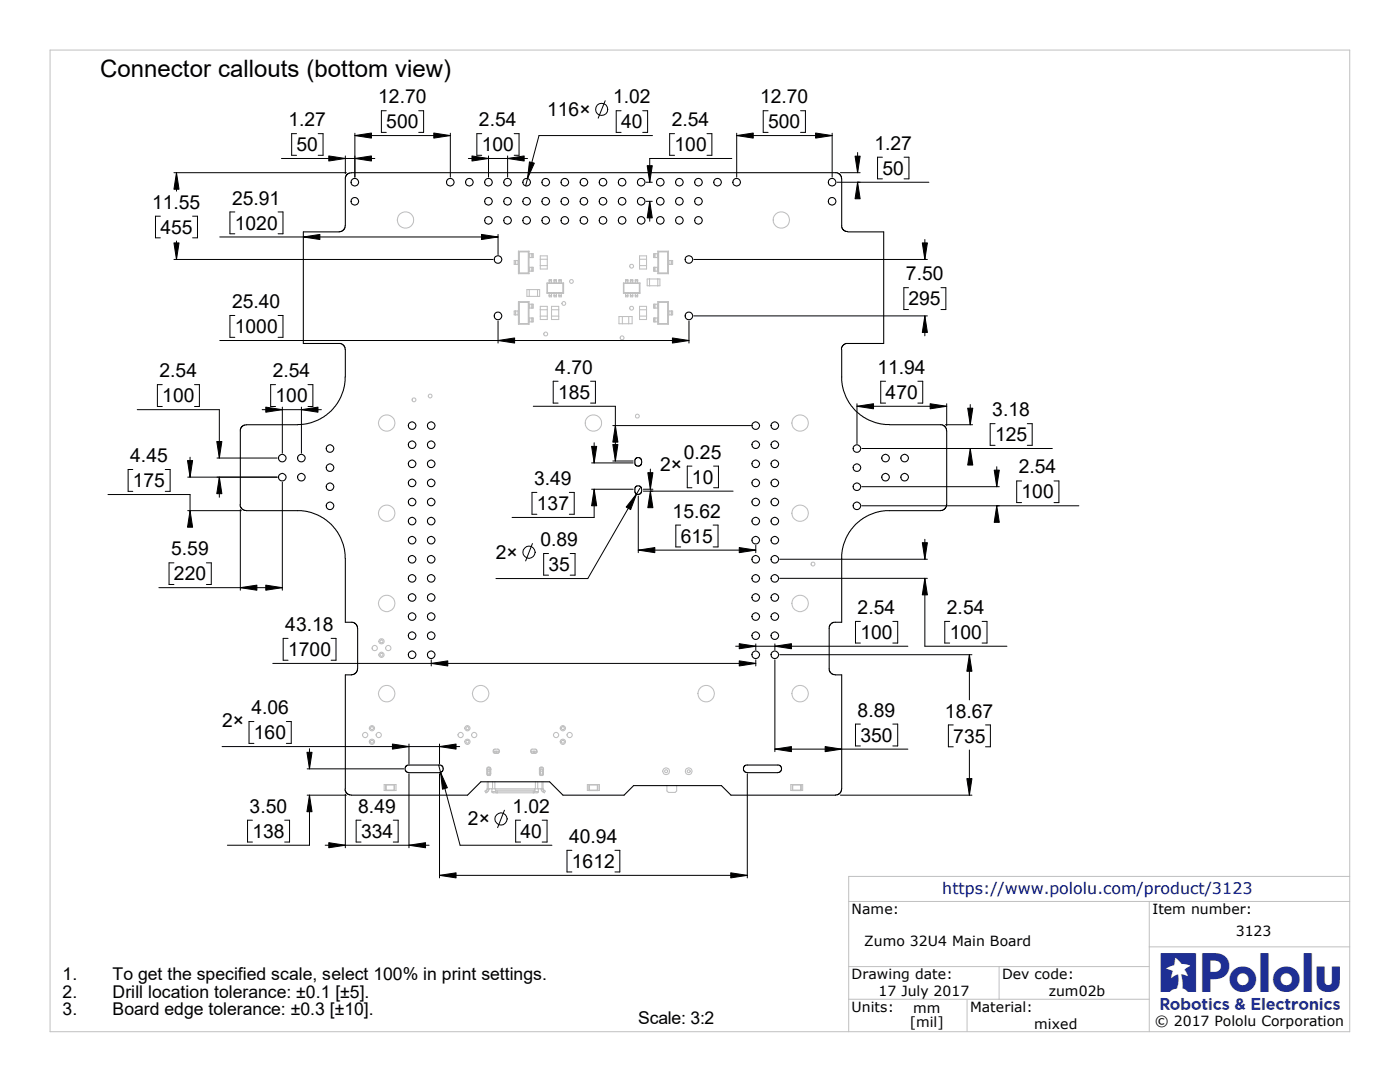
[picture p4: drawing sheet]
<svg xmlns="http://www.w3.org/2000/svg" width="279mm" height="216mm" viewBox="0 0 279 216" stroke-linecap="round" stroke-linejoin="round" font-family="sans-serif">
<path d="M10 10h259.4v195.9h-259.4zM169.4 179.9h100M229.4 179.9v26M269.4 174.9h-100v31M169.4 199.4h60M169.4 192.9h60M193 199.4v6.5M199.4 192.9v6.5M229.4 188.9h40" fill="none" stroke="#c0c0c0" stroke-width=".2"/>
<g fill="none" stroke="#c0c0c0" stroke-width=".21">
<path d="M102.8 52h.1M102.8 52.7h.1M102.8 52v.7M102.8 52h-.2v.7h.2M102.9 52.7h.5M102.9 52h.5M102.9 52v.7M103.4 52v.7M103.4 52h.1M103.4 52.7h.1M103.5 50.1v4.5M103.5 54.6h2.1"/>
<path d="M103.5 50.1h2.1M103.5 50.1l.1 .1M103.6 50.2v4.3M103.6 54.5h1.9M103.6 50.2h.1M103.6 50.2h1.9M103.6 54.5l-.1 .1M103.6 54.5h.1M105.2 57.8h2.5v1.3h-2.5zM105.5 50.2v4.3M105.5 54.5l.1 .1M105.6 50.1v4.5"/>
<path d="M105.6 50.1l-.1 .1M105.6 53.3h.1M105.6 54.1h.1M105.6 51.4h.1M105.6 50.6h.1M105.6 57.8v1.3M105.7 53.3h.4M105.7 54.1h.4M105.7 51.4h.4M105.7 50.6h.4M105.7 50.6v.8M105.7 53.3v.8"/>
<path d="M106.1 51.4h.1M106.1 50.6h.1M106.1 53.3h.1M106.1 54.1h.1M106.1 50.6v.8M106.1 53.3v.8M106.2 50.6h.2v.8h-.2M106.2 53.3h.2v.8h-.2M106.2 50.6v.8M106.2 53.3v.8M107.3 57.8v1.3M107.8 51.1h1.4v2.6h-1.4z"/>
<path d="M107.8 53h1.4M107.8 51.7h1.4M109.2 58.5h3.3M109.2 56.5h3.3M109.2 56.5v2M109.2 56.5v.1M109.2 56.6h3.2M109.2 56.6v1.9h3.2M109.3 58.4h3.1M109.3 56.6v1.8M109.3 58.4l-.1 .1M109.6 58.5v.4"/>
<path d="M109.6 56v.5h.5v-.5M109.6 56h.1M109.6 58.9v.1M109.6 58.9h.5M109.6 56h.5M109.6 59h.5M109.6 59v.2h.5v-.2M109.6 56v-.2h.5v.2M109.6 58.5h.1M110.1 58.5v.4M110.1 56h.1M110.1 58.9v.1"/>
<path d="M110.1 58.5h.1M110.6 56v.5M110.6 58.5v.4M110.6 56h.1M110.6 58.9v.1M110.6 58.9h.4M110.6 56h.4M110.6 59h.4M110.6 59v.2h.4v-.2M110.6 56v-.2h.4v.2M110.6 58.5h.1M111 56v.5"/>
<path d="M111 58.5v.4M111 56h.1M111 58.9v.1M111 58.5h.1M111.5 56v.5h.5v-.5M111.5 58.5v.4M111.5 56h.1M111.5 58.9v.1M111.5 58.9h.5M111.5 56h.5M111.5 59h.5M111.5 59v.2h.5v-.2"/>
<path d="M111.5 56v-.2h.5v.2M111.5 58.5h.1M112 58.5v.4M112 56h.1M112 58.9v.1M112 58.5h.1M112.4 58.4v.1M112.4 56.6v1.8M112.4 56.6v1.9M112.4 58.5h.1M112.5 56.5v2M112.5 56.5l-.1 .1"/>
<path d="M124.4 56.5v2M124.4 56.5l.1 .1M124.4 58.5h3.3M124.4 56.5h3.3M124.5 56.6h3.1M124.5 56.6v1.9h3.1M124.8 58.5v.4M124.8 56v.5h.5v-.5M124.8 58.9v.1M124.8 56h.1M124.8 58.9h.5M124.8 56v-.2h.5v.2"/>
<path d="M124.8 58.5h.1M124.8 59v.2h.5v-.2M124.8 56h.5M124.8 59h.5M125.3 58.5v.4M125.3 58.9v.1M125.3 56h.1M125.3 58.5h.1M125.8 58.5v.4M125.8 56v.5M125.8 58.9v.1M125.8 56h.1"/>
<path d="M125.8 58.9h.5M125.8 56v-.2h.5v.2M125.8 58.5h.1M125.8 59v.2h.5v-.2M125.8 56h.5M125.8 59h.5M126.3 58.5v.4M126.3 56v.5M126.3 58.9v.1M126.3 56h.1M126.3 58.5h.1M126.8 58.5v.4"/>
<path d="M126.8 56v.5h.5v-.5M126.8 58.9v.1M126.8 56h.1M126.8 58.9h.5M126.8 56v-.2h.5v.2M126.8 59v.2h.5v-.2M126.8 58.5h.1M126.8 56h.5M126.8 59h.5M127.3 58.5v.4M127.3 58.9v.1M127.3 56h.1"/>
<path d="M127.3 58.5h.1M127.6 56.6v1.8M127.6 58.4l-3.2 .1M127.6 58.4v.1M127.6 51.1h1.4v2.6h-1.4zM127.6 56.6v1.9M127.6 58.5h.1M127.6 53h1.4M127.6 51.7h1.4M127.7 56.5v2M127.7 56.5l-.1 .1M129.2 55.7h2.5v1.3h-2.5z"/>
<path d="M129.6 55.7v1.3M130.6 53.3h.1M130.6 54.1h.1M130.6 51.4h.1M130.6 50.6h.1M130.6 50.6v.8M130.6 53.3v.8M130.6 50.6h-.2v.8h.2M130.6 53.3h-.2v.8h.2M130.7 51.4h.5M130.7 50.6h.5M130.7 53.3h.5"/>
<path d="M130.7 54.1h.5M130.7 50.6v.8M130.7 53.3v.8M131.2 50.6v.8M131.2 53.3v.8M131.2 53.3h.1M131.2 54.1h.1M131.2 51.4h.1M131.2 50.6h.1M131.3 50.1v4.5M131.3 55.7v1.3M131.3 54.6h2.1"/>
<path d="M131.3 50.1h2.1M131.3 50.1l.1 .1M131.4 50.2v4.3M131.4 54.5h1.9M131.4 50.2h1.9M131.4 50.2h.1M131.4 54.5l-.1 .1M131.4 54.5h.1M133.3 50.2v4.3M133.3 54.5l.1 .1M133.4 50.1v4.5M133.4 52h.1"/>
<path d="M133.4 52.7h.1M133.4 50.1l-.1 .1M133.5 52h.4M133.5 52.7h.4M133.5 52v.7M133.9 52h.1M133.9 52.7h.1M133.9 52v.7M134 52v.7M134 52h.2v.7h-.2M102.8 62.8h.1M102.8 62.1h.1"/>
<path d="M102.8 62.1h-.2v.7h.2M102.8 62.1v.7M102.9 62.8h.5M102.9 62.1h.5M102.9 62.1v.7M103.4 62.1v.7M103.4 62.8h.1M103.4 62.1h.1M103.5 64.7h2.1M103.5 60.2h2.1M103.5 60.2l.1 .1M103.5 60.2v4.5"/>
<path d="M103.6 60.3h.1M103.6 60.3h1.9M103.6 64.6h1.9M103.6 60.3v4.3M103.6 64.6l-.1 .1M103.6 64.6h.1M105.5 60.3v4.3M105.5 64.6l.1 .1M105.6 60.2l-.1 .1M105.6 60.2v4.5M105.6 63.5h.1M105.6 64.2h.1"/>
<path d="M105.6 61.5h.1M105.6 60.7h.1M105.7 63.5h.4M105.7 64.2h.4M105.7 61.5h.4M105.7 60.7h.4M105.7 60.7v.8M105.7 63.5v.7M106.1 61.5h.1M106.1 60.7h.1M106.1 63.5h.1M106.1 64.2h.1"/>
<path d="M106.1 60.7v.8M106.1 63.5v.7M106.2 60.7h.2v.8h-.2M106.2 63.5h.2v.7h-.2M106.2 60.7v.8M106.2 63.5v.7M107.8 61.1h1.4v2.7h-1.4zM107.8 61.8h1.4M107.8 63.1h1.4M110.1 61.1h1.4v2.7h-1.4zM110.1 61.8h1.4M110.1 63.1h1.4"/>
<path d="M123.5 63.2h2.7v1.4h-2.7zM124.2 63.2v1.4M125.5 63.2v1.4M127.6 61.1h1.4v2.7h-1.4zM127.6 61.8h1.4M127.6 63.1h1.4M130.6 63.5h.1M130.6 64.2h.1M130.6 61.5h.1M130.6 60.7h.1M130.6 63.5h-.2v.7h.2M130.6 60.7h-.2v.8h.2"/>
<path d="M130.6 60.7v.8M130.6 63.5v.7M130.7 61.5h.5M130.7 60.7h.5M130.7 63.5h.5M130.7 64.2h.5M130.7 60.7v.8M130.7 63.5v.7M131.2 63.5h.1M131.2 64.2h.1M131.2 61.5h.1M131.2 60.7h.1"/>
<path d="M131.2 60.7v.8M131.2 63.5v.7M131.3 60.2v4.5M131.3 64.7h2.1M131.3 60.2h2.1M131.3 60.2l.1 .1M131.4 60.3h1.9M131.4 64.6h1.9M131.4 60.3h.1M131.4 60.3v4.3M131.4 64.6l-.1 .1M131.4 64.6h.1"/>
<path d="M133.3 60.3v4.3M133.3 64.6l.1 .1M133.4 62.8h.1M133.4 62.1h.1M133.4 60.2l-.1 .1M133.4 60.2v4.5M133.5 62.1h.4M133.5 62.8h.4M133.5 62.1v.7M133.9 62.1h.1M133.9 62.8h.1M133.9 62.1v.7"/>
<path d="M134 62.1h.2v.7h-.2M134 62.1v.7M76.7 156.5h2.3v1.2h-2.3zM77 156.5v1.2zM77 156.6h1.7M78.7 156.5v1.2zM78.7 156.5v1.2M97 157.7l-.2 .2 .2 .3 .2-.2M97 157.7l.2 .3M97.2 157.4h.3M97.2 157.4h.1M97.2 157.4l-.2 .3"/>
<path d="M97.2 153.2v.4M97.2 153.6h.2M97.2 153.6v1.1M97.2 156v1.4M97.2 157.4h.4M97.4 154.5v.3M97.4 153.1h.1M97.4 153.9h.3M97.4 154.5h.3M97.4 153.9v.6M97.5 153.1h.1M97.5 156v1.4"/>
<path d="M97.5 157.4h.8M97.5 153.1h.2M97.6 157.4h.1M97.6 157.4l-.4 .6M97.6 153.1v.4M97.7 153.5h-.3v.4M97.7 153.5v.4M97.7 154.5v.3M97.7 153.5h.3l-.1 1.1-.2 .1h-.3l-.2-.3M97.7 153.9v.6M97.9 153.2v1.4M98 153.5l-.3-.4-.5 .1v1.2"/>
<path d="M98.1 157.4l.1 .5M98.2 157.9l.2 .3h8.8l.2-.3M98.2 157.9h.7M98.3 157.4h.5M98.3 156v1.4M98.4 149.9h.1M98.5 150.1h.1M98.5 149.9h.1M98.5 149.6l.9-.1 .3 .2v.4l-.4 .2h-.7l-.2-.2zM98.5 149.9v.3M98.6 149.9h.4M98.6 149.9v.3"/>
<path d="M98.7 150.3h.3M98.8 156v1.4M98.8 157.4h8M98.8 157.4l.1 .2M98.9 157.7l.3 .2M98.9 157.6l.1 .6h.2v-.3M98.9 157.6h7.8M99 149.9v.4M99 149.9h.1M99 150.3h.1M99.1 149.9h.4M99.1 150.3h.3"/>
<path d="M99.1 149.9v.4M99.2 157.9h7.2M99.5 149.9h.2M99.5 149.9v.3M105.9 149.9h.2M106 149.6l.9-.1 .2 .2v.4l-.3 .2h-.7l-.2-.2zM106.1 149.9h.4M106.1 149.9v.3M106.2 150.3h.3M106.5 149.9h.1M106.5 150.3h.1M106.5 149.9v.4"/>
<path d="M106.6 150.3h.3M106.6 149.9h.4M106.6 149.9v.4M106.7 157.6l-.1 .6h-.2v-.3M106.7 157.7l-.3 .2M106.7 157.9h.7M106.8 157.4l-.1 .2M106.8 157.4h.5M106.8 156v1.4M107 150.1h.1M107 149.9h.1M107 149.9v.3"/>
<path d="M107.1 149.9v.3M107.1 149.9h.1M107.3 156v1.4M107.3 157.4h.9M107.5 157.4l-.1 .5M107.7 153.5h.2M107.7 153.5l.2-.4h.3l.3 .4M107.7 153.5v.9M107.7 153.2v1.4M107.9 153.5v.4M107.9 153.5h.3v.4M107.9 154.5v.3"/>
<path d="M107.9 153.9h.3M107.9 154.5h.3M107.9 153.9v.6M107.9 153.1h.3M108 153.1v.4M108.2 153.1h.1M108.2 157.4h.2M108.2 156v1.4M108.2 154.5v.3M108.2 153.6h.2M108.2 153.9v.6M108.4 157.4h-.4v.3l.4 .3"/>
<path d="M108.4 157.4h.1M108.4 157.4l.2 .3M108.4 153.2v.4M108.4 153.6v1.1M108.4 156v1.4M108.5 153.5l-.1 1.1-.2 .1h-.3l-.2-.3M108.6 157.7l.2 .2-.2 .3-.2-.2M108.6 157.7l-.2 .3M117.2 156.5h2.4v1.2h-2.4zM117.5 156.5v1.2M117.6 156.5v1.2zM117.6 156.6h1.6"/>
<path d="M119.3 156.5v1.2zM119.3 156.5v1.2M133.1 156.8v1l.3 .3h1.3l.3-.3v-1M157.8 156.5h2.4v1.2h-2.4zM158.1 156.5v1.2M158.2 156.5v1.2zM158.2 156.6h1.6M159.8 156.6l.1 1.1zM159.9 156.5v1.2"/>
<circle cx="80.9" cy="43.9" r="1.63"/>
<circle cx="114" cy="56.2" r=".38"/>
<circle cx="126.1" cy="53.1" r=".38"/>
<circle cx="155.9" cy="43.9" r="1.63"/>
<circle cx="82.6" cy="79.8" r=".38"/>
<circle cx="85.8" cy="79" r=".38"/>
<circle cx="108.9" cy="66.7" r=".38"/>
<circle cx="112.5" cy="60.6" r=".38"/>
<circle cx="124.2" cy="67.4" r=".38"/>
<circle cx="126.1" cy="61.5" r=".38"/>
<circle cx="77.2" cy="84.4" r="1.63"/>
<circle cx="118.4" cy="84.4" r="1.63"/>
<circle cx="127.2" cy="83" r=".38"/>
<circle cx="159.7" cy="84.4" r="1.63"/>
<circle cx="77.2" cy="102.4" r="1.63"/>
<circle cx="159.7" cy="102.4" r="1.63"/>
<circle cx="162.3" cy="112.5" r=".38"/>
<circle cx="74.8" cy="129.3" r=".53"/>
<circle cx="76.1" cy="130.7" r=".52"/>
<circle cx="76.1" cy="128" r=".53"/>
<circle cx="76.1" cy="128" r=".3"/>
<circle cx="76.2" cy="130.7" r=".3"/>
<circle cx="77.2" cy="138.4" r="1.65"/>
<circle cx="77.2" cy="120.4" r="1.65"/>
<circle cx="77.5" cy="129.3" r=".53"/>
<circle cx="95.9" cy="138.4" r="1.65"/>
<circle cx="140.9" cy="138.4" r="1.65"/>
<circle cx="159.7" cy="120.4" r="1.65"/>
<circle cx="159.7" cy="138.4" r="1.65"/>
<circle cx="72.9" cy="146.7" r=".52"/>
<circle cx="74.2" cy="145.3" r=".52"/>
<circle cx="74.2" cy="148" r=".52"/>
<circle cx="74.2" cy="145.3" r=".3"/>
<circle cx="74.2" cy="148" r=".3"/>
<circle cx="75.6" cy="146.7" r=".52"/>
<circle cx="91.9" cy="146.7" r=".52"/>
<circle cx="93.3" cy="145.3" r=".52"/>
<circle cx="93.3" cy="148" r=".52"/>
<circle cx="93.3" cy="145.3" r=".3"/>
<circle cx="93.3" cy="148" r=".3"/>
<circle cx="94.6" cy="146.7" r=".52"/>
<circle cx="111" cy="146.7" r=".52"/>
<circle cx="112.3" cy="145.3" r=".52"/>
<circle cx="112.3" cy="148" r=".52"/>
<circle cx="112.3" cy="148" r=".3"/>
<circle cx="112.3" cy="145.3" r=".3"/>
<circle cx="113.7" cy="146.7" r=".52"/>
<circle cx="132.9" cy="153.9" r=".68"/>
<circle cx="132.9" cy="153.9" r=".29"/>
<circle cx="137.5" cy="153.9" r=".67"/>
<circle cx="137.5" cy="153.9" r=".29"/>
</g>
<g fill="none" stroke="#000" stroke-width=".21">
<path d="M70.1 34.5l-.8 .2-.4 .6v9.7M70.1 34.5h96.9l.8 .5 .2 .7v9.6l.4 .7 .8 .2M68.9 45l-.2 .7-.7 .5-7.5 .1v22.2h7.5l.4 .2 .3 .3 .2 .8v5.4M169.2 46.3h7.2v22.2h-7.6l-.7 .5-.2 .8M68.9 75.2l-.1 1.5-.3 1.2-.5 1.4-.7 1.2-1.6 1.8-1 .8-1.2 .7-1.5 .6-1.8 .3-11.1 .1M168 69.8l.1 6.9 .6 2.2 .8 1.6 1.3 1.5 2.1 1.6 2.6 .9 2 .2M49.1 84.8l-.7 .2-.4 .6v15.1M126.8 97.2l.3-.3h.5l.3 .3 .2 .8-.3 .6h-.7l-.3-.2zM126.8 91.6l.3-.3h.5l.3 .3 .2 .8-.3 .5-.7 .1-.3-.2zM177.5 84.8h10.5l.7 .5 .2 .7v14.7l-.2 .6-.3 .3-.7 .3h-11l-1.9 .3-1 .4-1.6 .9-1.6 1.2-1.2 1.6-1 2.3-.4 2v13.6h-1.8l-.5 .5-.2 .4v8.6l.2 .4 .5 .5 1.8 .1v22.7l-.2 .7-.4 .4-.6 .2h-20.9l-1.9-1.9h-17.6l-1.9 1.9h-12.1l-2.7-2.7h-13.7l-2.7 2.7h-23.2l-.5-.1-.4-.4-.3-.3v-.5M47.9 100.7l.1 .5 .4 .5 .7 .2h11.1l1.8 .3 1.5 .6 1.7 1 1 .9 1.1 1.4 1.2 2.5 .4 2v13.6h1.7l.6 .5 .1 .4 .1 8.3M71.3 133.4v.5l-.5 .6-.7 .2h-1.2v22.7"/>
<path d="M77 156.5h1.7M77 157.7h1.7M81.1 152.8l.3-.1h6.5l.4 .2 .2 .5-.3 .6-.5 .2h-6.1l-.4-.1-.3-.3v-.6zM117.6 156.5h1.7M117.6 157.7h1.7M148.5 152.9l.4-.2h6.5l.4 .2 .2 .5-.3 .6-.5 .2h-6.1l-.3-.1-.4-.3v-.6zM158.2 156.5h1.7M158.2 157.7h1.7"/>
<circle cx="70.8" cy="36.4" r=".76"/>
<circle cx="89.9" cy="36.4" r=".76"/>
<circle cx="93.7" cy="36.4" r=".76"/>
<circle cx="97.5" cy="36.4" r=".76"/>
<circle cx="101.3" cy="36.4" r=".76"/>
<circle cx="105.1" cy="36.4" r=".76"/>
<circle cx="108.9" cy="36.4" r=".76"/>
<circle cx="112.7" cy="36.4" r=".76"/>
<circle cx="116.5" cy="36.4" r=".76"/>
<circle cx="120.3" cy="36.4" r=".76"/>
<circle cx="124.2" cy="36.4" r=".76"/>
<circle cx="128" cy="36.4" r=".76"/>
<circle cx="131.8" cy="36.4" r=".76"/>
<circle cx="135.6" cy="36.4" r=".76"/>
<circle cx="139.4" cy="36.4" r=".76"/>
<circle cx="143.2" cy="36.4" r=".76"/>
<circle cx="147" cy="36.4" r=".76"/>
<circle cx="166.1" cy="36.4" r=".76"/>
<circle cx="70.8" cy="40.2" r=".76"/>
<circle cx="97.5" cy="40.2" r=".76"/>
<circle cx="97.5" cy="44" r=".76"/>
<circle cx="99.4" cy="51.8" r=".75"/>
<circle cx="101.3" cy="44" r=".76"/>
<circle cx="101.3" cy="40.2" r=".76"/>
<circle cx="105.1" cy="40.2" r=".76"/>
<circle cx="105.1" cy="44" r=".76"/>
<circle cx="108.9" cy="40.2" r=".76"/>
<circle cx="108.9" cy="44" r=".76"/>
<circle cx="112.7" cy="40.2" r=".76"/>
<circle cx="112.7" cy="44" r=".76"/>
<circle cx="116.5" cy="40.2" r=".76"/>
<circle cx="116.5" cy="44" r=".76"/>
<circle cx="120.3" cy="40.2" r=".76"/>
<circle cx="120.3" cy="44" r=".76"/>
<circle cx="124.2" cy="44" r=".76"/>
<circle cx="124.2" cy="40.2" r=".76"/>
<circle cx="128" cy="44" r=".76"/>
<circle cx="128" cy="40.2" r=".76"/>
<circle cx="131.8" cy="44" r=".76"/>
<circle cx="131.8" cy="40.2" r=".76"/>
<circle cx="135.6" cy="44" r=".76"/>
<circle cx="135.6" cy="40.2" r=".76"/>
<circle cx="137.5" cy="51.8" r=".75"/>
<circle cx="139.4" cy="44" r=".76"/>
<circle cx="139.4" cy="40.2" r=".76"/>
<circle cx="166.1" cy="40.2" r=".76"/>
<circle cx="99.4" cy="63" r=".76"/>
<circle cx="137.5" cy="63" r=".76"/>
<circle cx="56.3" cy="95.2" r=".75"/>
<circle cx="56.3" cy="91.4" r=".75"/>
<circle cx="60.1" cy="95.2" r=".75"/>
<circle cx="60.1" cy="91.4" r=".75"/>
<circle cx="65.9" cy="93.3" r=".75"/>
<circle cx="65.9" cy="89.5" r=".75"/>
<circle cx="65.9" cy="97.1" r=".75"/>
<circle cx="82.2" cy="92.6" r=".75"/>
<circle cx="82.2" cy="84.9" r=".75"/>
<circle cx="82.2" cy="88.7" r=".75"/>
<circle cx="82.2" cy="96.4" r=".75"/>
<circle cx="86" cy="92.6" r=".75"/>
<circle cx="86" cy="88.7" r=".75"/>
<circle cx="86" cy="96.4" r=".75"/>
<circle cx="86" cy="84.9" r=".75"/>
<circle cx="150.8" cy="96.4" r=".75"/>
<circle cx="150.8" cy="88.7" r=".75"/>
<circle cx="150.8" cy="92.6" r=".75"/>
<circle cx="150.8" cy="84.9" r=".75"/>
<circle cx="154.6" cy="96.4" r=".75"/>
<circle cx="154.6" cy="92.6" r=".75"/>
<circle cx="154.6" cy="88.7" r=".75"/>
<circle cx="154.6" cy="84.9" r=".75"/>
<circle cx="171" cy="93.3" r=".75"/>
<circle cx="171" cy="89.5" r=".75"/>
<circle cx="171" cy="97.1" r=".75"/>
<circle cx="176.7" cy="91.4" r=".75"/>
<circle cx="176.7" cy="95.2" r=".75"/>
<circle cx="180.5" cy="95.2" r=".75"/>
<circle cx="180.5" cy="91.4" r=".75"/>
<circle cx="65.9" cy="100.9" r=".75"/>
<circle cx="82.2" cy="104" r=".75"/>
<circle cx="82.2" cy="111.6" r=".75"/>
<circle cx="82.2" cy="100.2" r=".75"/>
<circle cx="82.2" cy="107.8" r=".75"/>
<circle cx="82.2" cy="115.4" r=".75"/>
<circle cx="82.2" cy="119.2" r=".75"/>
<circle cx="86" cy="119.2" r=".75"/>
<circle cx="86" cy="100.2" r=".75"/>
<circle cx="86" cy="107.8" r=".75"/>
<circle cx="86" cy="104" r=".75"/>
<circle cx="86" cy="111.6" r=".75"/>
<circle cx="86" cy="115.4" r=".75"/>
<circle cx="150.8" cy="100.2" r=".75"/>
<circle cx="150.8" cy="107.8" r=".75"/>
<circle cx="150.8" cy="111.6" r=".75"/>
<circle cx="150.8" cy="119.2" r=".75"/>
<circle cx="150.8" cy="104" r=".75"/>
<circle cx="150.8" cy="115.4" r=".75"/>
<circle cx="154.6" cy="107.8" r=".75"/>
<circle cx="154.6" cy="111.6" r=".75"/>
<circle cx="154.6" cy="100.2" r=".75"/>
<circle cx="154.6" cy="119.2" r=".75"/>
<circle cx="154.6" cy="104" r=".75"/>
<circle cx="154.6" cy="115.4" r=".75"/>
<circle cx="171" cy="100.9" r=".75"/>
<circle cx="82.2" cy="130.7" r=".75"/>
<circle cx="82.2" cy="126.8" r=".75"/>
<circle cx="82.2" cy="123" r=".75"/>
<circle cx="86" cy="123" r=".75"/>
<circle cx="86" cy="126.8" r=".75"/>
<circle cx="86" cy="130.7" r=".75"/>
<circle cx="150.8" cy="123" r=".75"/>
<circle cx="150.8" cy="126.8" r=".75"/>
<circle cx="150.8" cy="130.7" r=".75"/>
<circle cx="154.6" cy="123" r=".75"/>
<circle cx="154.6" cy="130.7" r=".75"/>
<circle cx="154.6" cy="126.8" r=".75"/>
</g>
<g fill="none" stroke="#000" stroke-width=".2">
<path d="M34.7 34.5h34.4M35.2 34.5v3.6M56.2 31.6h18.6M59.2 26.7h-1v4.3h1M63.5 26.7h1v4.3h-1M68.9 31.1v3.6M70.8 26.6v8.7M70.8 27.1h19.1M77.1 22.1h-1v4.3h1M83.6 22.1h.9v4.3h-.9M89.9 26.6v8.7M93.5 31.6h11.8"/>
<path d="M96.1 26.7h-.9v4.3h.9M97.5 31.1v4.2M101.3 31.1v4.2M102.6 26.7h1v4.3h-1M120.8 20.1l-1.4 3.5M124 22.1h-1v4.3h1M128.3 22.1h.9v4.3h-.9M128.9 36.4h1.3M130.2 27.1h-22.6l-2.7 10M134.6 26.7h-1v4.3h1M141.1 26.7h1v4.3h-1M146 31.6h-16.3v4.8"/>
<path d="M147 27.1h19.1M147 26.6v8.7M153.3 22.1h-1v4.3h1M159.8 22.1h.9v4.3h-.9M166.1 26.6v8.7M167 36.4h18.4M167.7 34.5h4M171.2 36.4h.1M171.2 30.4v4.1M176.1 31.4h-1v4.3h1M180.4 31.4h1v4.3h-1M32 43.1h-1v4.4h1"/>
<path d="M34.7 51.8h63.7M35.2 48.1v3.7M38.4 43.1h1v4.4h-1M43.9 47.3h55.5M46.9 42.3h-1v4.4h1M55.5 42.3h1v4.4h-1M99.4 46.8v4M128.9 40.2h1.3M129.7 40.2v4M138.5 51.8h46.6M181.3 57.4h-.9v4.4h.9M184.6 47.8v4"/>
<path d="M187.8 57.4h1v4.4h-1M32.4 76.8h-1v4.3h1M38.8 76.8h1v4.3h-1M43.9 67.9h93.6M46.9 62.9h-1v4.4h1M55 76.8h-1v4.3h1M55.5 62.9h1v4.4h-1M61.5 76.8h.9v4.3h-.9M99.4 64.1v4.4M111.4 76.1h-1v4.3h1M117.9 76.1h.9v4.3h-.9M137.5 64.1v4.4"/>
<path d="M138.5 63h46.6M176.7 76.1h-.9v4.3h.9M183.2 76.1h.9v4.3h-.9M184.6 63v4M21.5 98.7h16.4v3.2M26.5 93.7h-.9v4.3h.9M27.4 81.7h16.4v9.7M33 93.7h1v4.3h-1M37.5 95.2h17.8M37.9 91.2v4M43.3 91.4h12M43.8 95.2v4"/>
<path d="M52.3 81.7h11.8M56.3 81.2v9.2M56.3 96.2v21.6M60.2 81.2v9.2M106.4 81.1h16.4v10.9M107.1 98.3h-.9v4.3h.9M113.6 98.3h1v4.3h-1M118.1 92.4h8.3M118.1 97.6h8.3M118.6 97.6v5.7h-16.4M118.6 88.3v4.1M122.3 92h4.1"/>
<path d="M122.3 84.9h27.5M127.4 99v11.3M127.7 97.4l-10.4 18h-18.3M128.4 97.6h1.9M128.4 98h17.9M129.8 98h.1M129.8 93.6v4M138.1 93h-.9v4.3h.9M142.4 93h1v4.3h-1M171 80.6v7.9M171 81.1h17.9M172 89.5h38"/>
<path d="M172 97.1h27.4M188.7 84.8h5.4M188.9 80.6v4.4M193.6 89.5h.1M193.6 80.7v4.1M198.6 84.5h-1v4.4h1M198.9 93.1v4M203.9 96h-1v4.3h1M205 84.5h1v4.4h-1M210.4 96h.9v4.3h-.9M31.7 117.3h24.6M34.7 112.3h-1v4.3h1"/>
<path d="M37.5 101.9h10.7M41.2 112.3h1v4.3h-1M48 101.7v16.1M106.3 108.5l-1.4 3.4M109.5 110.4h-1v4.4h1M113.8 110.4h1v4.4h-1M127.4 109.8h23.4M135.8 104.8h-.9v4.3h.9M142.3 104.8h1v4.3h-1M150.8 108.8v1.5M155.6 115.4h29.5M155.6 111.6h29.5"/>
<path d="M172 100.9h43.3M184.6 115.4v13.5h16.4M184.6 107.6v4M198.9 100.9h.1M54.4 132.4h96.4M57.5 127.4h-1v4.3h1M66.1 127.4h1v4.3h-1M86.1 131.7v1.2M146.8 128.9h34.4M150.8 128.5v1.2M150.8 131.7v1.2M154.6 128.5v1.2"/>
<path d="M154.6 131.7v18.3M155.6 130.6h38.4M171.7 124h-1v4.3h1M178.2 124h1v4.3h-1M189.5 124h-.9v4.3h.9M193.5 130.6v9.1M196 124h1v4.3h-1M44.3 149h47.4M50.7 144h-1v4.3h1M57.1 144h1v4.3h-1M61.3 153.4h19.3M61.3 158.7h7.8"/>
<path d="M61.8 158.7v10h-16.4M61.8 149.4v4M68.9 158.5v10.7M81.6 148.5v3.9M81.6 154.4v14.8M87.5 152.7l4.3 16h18.4M87.7 148.5v3.9M87.7 154.4v20.8M149.1 154.4v20.8M154.6 149.5h26.6M167.7 158.7h26.3M171.7 144.5h-1v4.3h1"/>
<path d="M178.2 144.5h1v4.3h-1M190.2 144.7h-.9v4.3h.9M193.5 149.6v9.1M196.7 144.7h1v4.3h-1M50.4 163.7h-1v4.3h1M56.8 163.7h1v4.3h-1M64.9 168.7h20.7M72.1 163.7h-1v4.3h1M78.5 163.7h1v4.3h-1M87.7 174.7h61.4M100.7 161.7l-1.4 3.4M103.9 163.7h-1v4.3h1"/>
<path d="M108.2 163.7h1v4.3h-1M114.1 169.7h-.9v4.3h.9M122.7 169.7h1v4.3h-1"/>
<circle cx="120.1" cy="21.8" r="1.22"/>
<circle cx="105.6" cy="110.2" r="1.22"/>
<circle cx="100" cy="163.4" r="1.21"/>
</g>
<g fill="#000" stroke="#000" stroke-width=".2">
<path d="M35.2 34.5l.5 3.3h-1zM65.6 31.1l3.3 .5-3.3 .5zM70.8 27.1l3.3-.6v1.1zM70.8 31.6l3.3-.5v1zM86.6 26.5l3.3 .6-3.3 .5zM94.2 31.1l3.3 .5-3.3 .5zM101.3 31.6l3.3-.5v1zM105.7 32.3l.9 .3-1.3 3zM129.2 33.1h1l-.5 3.3zM147 27.1l3.3-.6v1.1zM162.8 26.5l3.3 .6-3.3 .5zM170.6 31.2h1.1l-.5 3.3z"/>
<path d="M171.2 36.4l.5 3.3h-1.1zM34.7 48.5h1l-.5 3.3zM60.5 47.3l3.3-.5v1zM96.1 46.8l3.3 .5-3.3 .5zM129.7 40.2l.5 3.3h-1zM184.1 48.5h1l-.5 3.3zM99.4 67.9l3.3-.5v1.1zM134.2 67.4l3.3 .5-3.3 .6zM184.6 63l.5 3.3h-1zM37.4 91.9h1l-.5 3.3zM43.3 88.1h1l-.5 3.3zM43.8 95.2l.5 3.3h-1z"/>
<path d="M53 81.2l3.3 .5-3.3 .6zM60.2 81.7l3.3-.5v1.1zM118.1 89.1h1l-.5 3.3zM118.6 97.6l.5 3.3h-1zM122.3 88.7h1l-.5 3.3zM122.8 84.9l.5 3.3h-1zM127 98.6l-1.1 3.1-.9-.5zM129.8 98l.5 3.3h-1zM129.3 94.3h1l-.5 3.3zM171 81.1l3.3-.5v1zM185.6 80.6l3.3 .5-3.3 .5zM193.6 89.5l.5 3.3h-1z"/>
<path d="M193.1 81.4h1l-.5 3.4zM198.4 93.8h1l-.5 3.3zM37.9 101.9l.5 3.3h-1zM48 117.3l3.3-.5v1zM53 116.8l3.3 .5-3.3 .5zM127.4 109.8l3.3-.5v1zM147.5 109.3l3.3 .5-3.3 .5zM184.6 115.4l.5 3.3h-1zM184.1 108.3h1l-.5 3.3zM198.9 100.9l.5 3.3h-1zM86.1 132.4l3.3-.5v1zM147.5 128.4l3.3 .5-3.3 .6z"/>
<path d="M147.5 131.9l3.3 .5-3.3 .5zM154.6 128.9l3.3-.5v1.1zM193.5 130.6l.5 3.3h-1zM61.3 150.1h1l-.5 3.3zM61.8 158.7l.5 3.3h-1zM78.3 148.5l3.3 .5-3.3 .5zM87.7 149l3.3-.5v1zM87.9 154.1l1.4 3.1-1 .3zM154.6 149.5l3.3-.5v1zM164.7 149l3.3 .5-3.3 .5zM193 155.4h1l-.5 3.3zM65.6 168.1l3.3 .6-3.3 .5z"/>
<path d="M81.6 168.7l3.3-.6v1.1zM87.7 174.7l3.3-.5v1zM145.8 174.2l3.3 .5-3.3 .5z"/>
</g>
<text font-size="7.7" fill="#1e2f94" x="231.7" y="197.9">R</text>
<text font-size="4.8" x="20" y="15.3">Connector callouts (bottom view)</text>
<g font-size="3.9">
<text x="75.5" y="20.6">12.70</text>
<text x="109.2" y="23.2">116×</text>
<text x="122.3" y="20.6">1.02</text>
<text x="151.7" y="20.6">12.70</text>
<text x="57.6" y="25.1">1.27</text>
<text x="77.1" y="25.6">500</text>
<text x="95.6" y="25.1">2.54</text>
<text x="124" y="25.6">40</text>
<text x="134.1" y="25.1">2.54</text>
<text x="153.3" y="25.6">500</text>
<text x="174.5" y="29.9">1.27</text>
<text x="59.2" y="30.1">50</text>
<text x="96.1" y="30.1">100</text>
<text x="134.6" y="30.1">100</text>
<text x="176.1" y="34.8">50</text>
<text x="30.4" y="41.6">11.55</text>
<text x="46.3" y="40.8">25.91</text>
<text x="32" y="46.6">455</text>
<text x="46.9" y="45.8">1020</text>
<text x="180.8" y="55.9">7.50</text>
<text x="46.3" y="61.5">25.40</text>
<text x="181.3" y="60.9">295</text>
<text x="46.9" y="66.5">1000</text>
<text x="31.8" y="75.3">2.54</text>
<text x="54.4" y="75.3">2.54</text>
<text x="110.8" y="74.6">4.70</text>
<text x="175.1" y="74.6">11.94</text>
<text x="32.4" y="80.3">100</text>
<text x="55" y="80.3">100</text>
<text x="111.4" y="79.6">185</text>
<text x="176.7" y="79.6">470</text>
<text x="198" y="83">3.18</text>
<text x="198.6" y="88">125</text>
<text x="26" y="92.2">4.45</text>
<text x="131.7" y="94.1">2×</text>
<text x="136.5" y="91.5">0.25</text>
<text x="203.3" y="94.4">2.54</text>
<text x="26.5" y="97.2">175</text>
<text x="106.6" y="96.8">3.49</text>
<text x="107.1" y="101.8">137</text>
<text x="138.1" y="96.5">10</text>
<text x="203.9" y="99.4">100</text>
<text x="134.2" y="103.3">15.62</text>
<text x="34.2" y="110.8">5.59</text>
<text x="99" y="111.5">2×</text>
<text x="107.9" y="109">0.89</text>
<text x="109.5" y="113.9">35</text>
<text x="135.8" y="108.3">615</text>
<text x="34.7" y="115.8">220</text>
<text x="56.9" y="125.9">43.18</text>
<text x="171.2" y="122.5">2.54</text>
<text x="189" y="122.5">2.54</text>
<text x="57.5" y="130.9">1700</text>
<text x="171.7" y="127.5">100</text>
<text x="189.5" y="127.5">100</text>
<text x="50.2" y="142.5">4.06</text>
<text x="171.2" y="143">8.89</text>
<text x="188.6" y="143.2">18.67</text>
<text x="44.3" y="145.1">2×</text>
<text x="50.7" y="147.5">160</text>
<text x="171.7" y="148">350</text>
<text x="190.2" y="148.2">735</text>
<text x="49.8" y="162.2">3.50</text>
<text x="50.4" y="167.2">138</text>
<text x="71.5" y="162.2">8.49</text>
<text x="72.1" y="167.2">334</text>
<text x="93.4" y="164.7">2×</text>
<text x="102.3" y="162.2">1.02</text>
<text x="103.9" y="167.2">40</text>
<text x="113.6" y="168.2">40.94</text>
<text x="114.1" y="173.1">1612</text>
</g>
<g font-size="3.5">
<text x="12.5" y="195.6">1.</text>
<text x="22.5" y="195.6">To get the specified scale, select 100% in print settings.</text>
<text x="12.5" y="199.1">2.</text>
<text x="12.5" y="202.6">3.</text>
<text x="22.5" y="199.1">Drill location tolerance: ±0.1 [±5].</text>
<text x="22.5" y="202.6">Board edge tolerance: ±0.3 [±10].</text>
<text x="127.3" y="204.4">Scale: 3:2</text>
</g>
<text font-size="3.2" fill="#018" x="188.1" y="178.4">https://www.pololu.com/product/3123</text>
<g font-size="2.8">
<text x="170" y="182.4">Name:</text>
<text x="230" y="182.4">Item number:</text>
<text x="172.5" y="188.7">Zumo 32U4 Main Board</text>
<text x="246.6" y="186.7">3123</text>
<text x="170" y="195.4">Drawing date:</text>
<text x="200" y="195.4">Dev code:</text>
<text x="170" y="201.9">Units:</text>
<text x="175.3" y="198.8">17 July 2017</text>
<text x="182.2" y="202.1">mm</text>
<text x="193.6" y="201.9">Material:</text>
<text x="209.3" y="198.8">zum02b</text>
<text x="181.6" y="205">[mil]</text>
<text x="206.4" y="205.2">mixed</text>
<text x="230.5" y="204.7">© 2017 Pololu Corporation</text>
</g>
</svg>
